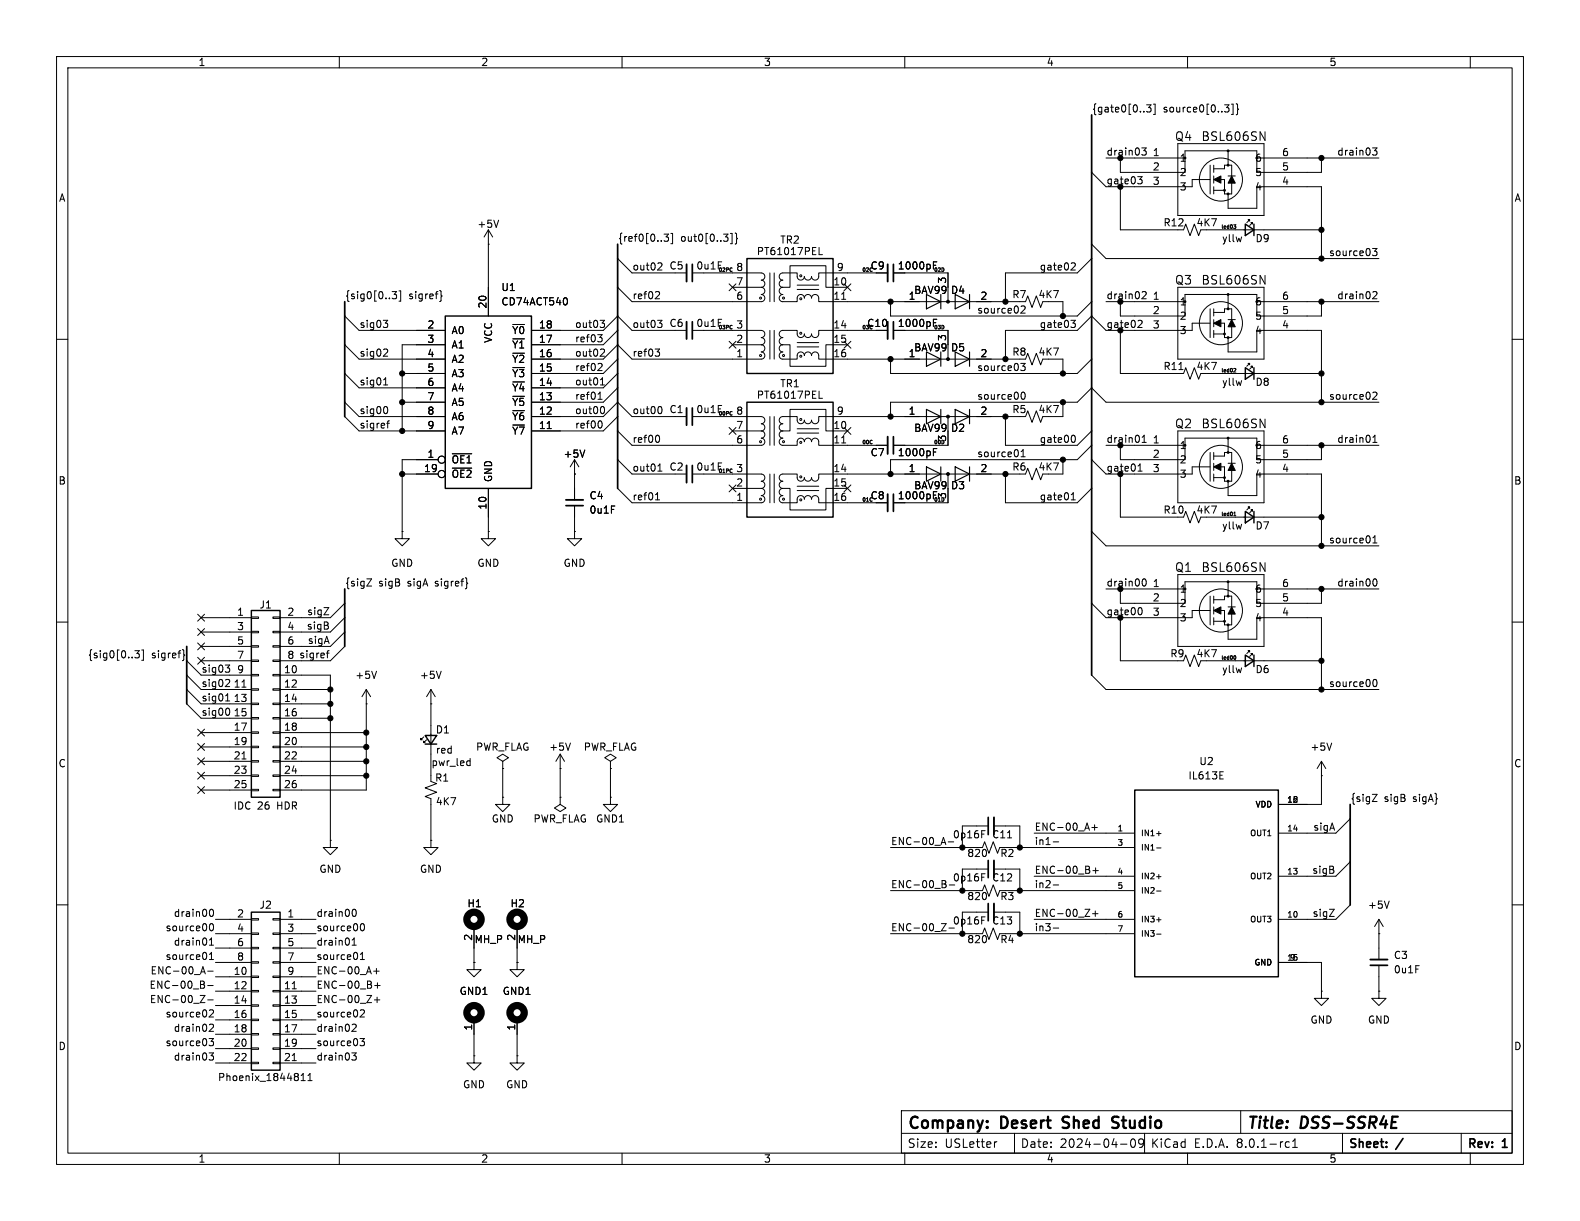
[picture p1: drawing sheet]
<svg xmlns="http://www.w3.org/2000/svg" width="279mm" height="216mm" viewBox="0 0 279 216" stroke-linecap="round" stroke-linejoin="round" font-family="sans-serif">
<g fill="none" stroke="#000" stroke-width=".18">
<path d="M10 10h259.4v195.9h-259.4zM12 12h255.4v191.9h-255.4zM60 10v2M110 10v2M160 10v2M202.8 18.5h.7l-.4 .5 .4 .1v.6l-.2 .1-.5-.1M204 18.4h.3v1.8h-.3M210 10v2M216.5 18.5h.8l-.4 .5 .4 .1v.5l-.2 .2h-.4M217.8 18.4h.3v1.8h-.3M218.6 18.4l.2 .1v.6l.2 .2-.2 .2v.6l-.2 .2M260 10v2"/>
<path d="M88.2 38.9l-.4 1.3M193 30.5l2.6 2.5M198.1 33v7.6h10.2M198.1 27.9v2.6h10.2M200.7 27.9h7.6M201.2 31.2h.8l-.5 .5 .4 .1 .1 .5-.3 .2h-.3M201.9 26.2h.8l-.4 .4 .3 .2v.5l-.1 .1h-.5M208.3 25.4h15.2v12.7h-15.2zM214 31.8h-3.2v1.2h-10.1M214 29.2v5.1M214.6 29.2v1.3M214.6 31.1v1.3"/>
<path d="M214.6 33v1.3M214.6 29.8h1.9v-.6h1.3v1.9M214.6 33.7h1.9M215.9 31.8h.6v2.5h1.3v-1.9M217.2 26.7v2.5M217.2 34.3v2.5h5v-3.8h11.5v12.7M217.2 31.1h1.2M218.1 39.7h.4l-.2 .3h.2v.3l-.3 .1M221 39.1v-.2h-.3h.3l-.5 .5M221.5 39.6v-.2h-.3h.3l-.5 .5M222.2 27.9h21.6M222.8 23.3l.9 1.5v-1.5"/>
<path d="M233.7 27.9v2.6h-11.5v-3.8h-12.7v3.8M242.7 26.2h.8l-.4 .4 .3 .2v.5l-.1 .1h-.5M10 60h2M61 55.9l2.5 2.5h15.2M67.8 56.6h.8l-.5 .5 .4 .1 .1 .5-.3 .2h-.3M69.3 51.6h.8l-.4 .4 .4 .2v.5l-.2 .1-.6-.1M70.6 51.4h.3v1.9h-.3M77.8 51.4l.2 .2v.6l.2 .1-.2 .2v.6l-.2 .2M86.4 43.2h.1M86.4 40.6v15.3M86.4 40.6l-.8 1.3M86.4 40.6l.7 1.3"/>
<path d="M90.7 57.4h2M94 58.4h12.7l2.5-2.5 2.6 2.5h9.6M100 52.6a.79 .79 0 0 1 0 1.3M105.7 59.2h.8l-.4 .5 .3 .1 .1 .4-.3 .2h-.3M106.1 56.6h.8l-.4 .5 .3 .1 .1 .5-.2 .2h-.4M109.2 50.8l2.6 2.5h22.8a.63 .63 0 0 0 .6-.6 .63 .63 0 0 0-.6-.6 .64 .64 0 0 0 .6-.7 .64 .64 0 0 0-.6-.6M109.2 45.7l2.6 2.6h9.6M109.2 58.4l-2.5 2.6h-12.7M116.1 51.6h.4l.1 .3-.7 .9h.7M116.3 56.6h.8l-.5 .5 .4 .1 .1 .5-.3 .2h-.3M116.5 46.5h.4l.2 .3-.8 .9h.8M117.4 41.4h.8l-.4 .5 .3 .1v.5l-.1 .2-.6-.2"/>
<path d="M118.6 41.3h.3v1.8h-.3M122.4 48.3h12.2a.63 .63 0 0 1 .6 .6 .63 .63 0 0 1-.6 .6M122.4 58.4h12.2M128.9 50.2l1.2 1.2M129.2 41.3h.3v1.8h-.3M129.5 50.8h5.1M130 41.2l.2 .2v.6l.2 .2-.2 .2v.6l-.2 .2M130.1 50.2l-1.2 1.2M134.6 58.4a.64 .64 0 0 1 .6 .7 .64 .64 0 0 1-.6 .6 .63 .63 0 0 1 .6 .6 .63 .63 0 0 1-.6 .7M134.6 49.5a.63 .63 0 0 1 .6 .7 .63 .63 0 0 1-.6 .6M136.1 48.3v5M136.1 58.4v5.1"/>
<path d="M136.9 48.3v5M136.9 58.4v5.1M138.4 50.8a.64 .64 0 0 0-.6 .6 .64 .64 0 0 0 .6 .7 .64 .64 0 0 0-.6 .6 .64 .64 0 0 0 .6 .6h2.6v-.6a.64 .64 0 0 1 .6-.6 .64 .64 0 0 1 .6 .6 .64 .64 0 0 1 .7-.6 .64 .64 0 0 1 .6 .6 .64 .64 0 0 1 .6-.6 .64 .64 0 0 1 .7 .6v.6h35.5M138.4 50.8h1.3v-3.8h6.3v3.8h3.9M138.4 49.5a.64 .64 0 0 0-.6 .7 .64 .64 0 0 0 .6 .6M141 51.2h3.8M141 50.4h3.8M144.8 43.8v1.2h.6M148.8 52.9h.8M149.3 50.2l1.2 1.2M150.5 50.2l-1.2 1.2M154.9 58.4h-10.1v.7a.64 .64 0 0 1-.7 .6 .64 .64 0 0 1-.6-.6 .64 .64 0 0 1-.6 .6 .64 .64 0 0 1-.7-.6 .64 .64 0 0 1-.6 .6 .64 .64 0 0 1-.6-.6v-.7h-2.6a.64 .64 0 0 0-.6 .7 .64 .64 0 0 0 .6 .6 .64 .64 0 0 0-.6 .6 .64 .64 0 0 0 .6 .7"/>
<path d="M157 48.3h-12.2v.6a.64 .64 0 0 1-.7 .6 .64 .64 0 0 1-.6-.6 .64 .64 0 0 1-.6 .6 .64 .64 0 0 1-.7-.6 .64 .64 0 0 1-.6 .6 .64 .64 0 0 1-.6-.6v-.6h-2.6a.64 .64 0 0 0-.6 .6 .64 .64 0 0 0 .6 .6M157.5 53.3v2.6h33l2.5-2.6M158 48.3h9.6v5M158 58.4h9.6v5.1M165.1 57.1h.4M165.1 56.5h.6M165.1 46.9h.4M165.1 46.3h.6M180.6 54.2l.4-.1 .3 .4-.8 .9h.8M181.4 53.3l.3-1 .8 2.1 .8-2.1 .7 2.1 .4-1.1M185.4 53.3h2.6v2.6M189.4 56.6h.8l-.5 .5 .4 .1 .1 .5-.3 .2h-.3"/>
<path d="M189.6 46.5h.4l.2 .3-.8 .9h.8M193 45.7l-2.5 2.6h-12.7v5M193 43.2l2.6 2.5h48.2M195.6 58.4l-2.6-2.5-2.5 2.5h-12.7v5.1M198.1 58.4v7.6h11.2l.4-1 .7 2.1 .8-2.1 .8 2.1 .3-1.1M198.1 53.3v2.6h10.2M200.7 53.3h7.6M201.4 56.6l.4 .1 .2 .3-.8 .9h.8M202 51.7l.5-.1 .2 .3-.8 .9h.8M208.3 50.8h15.2v12.7h-15.2zM209.3 40.6l.4-1 .7 2.1 .8-2.1 .8 2.1 .3-1.1M213.4 40.6h20.3"/>
<path d="M214 57.2h-3.2v1.2h-10.1M214 54.6v5.1M214.6 54.6v1.3M214.6 56.5v1.3M214.6 58.4v1.3M214.6 59.1h1.9M214.6 55.2h1.9v-.6h1.3v1.9M215.9 57.2h.6v2.5h1.3v-1.9M217.2 59.7v2.5h5v-3.8h11.5v12.7M217.2 52.1v2.5M217.2 56.5h1.2M219.6 41.9l-.3 .8"/>
<path d="M222.2 53.3h21.6M222.8 48.7l.9 1.5v-1.5M233.7 53.3v2.6h-11.5v-3.8h-12.7v3.8M242.7 43.9h.8l-.4 .5 .3 .1v.6l-.1 .1-.6-.1M242.8 51.7l.5-.1 .2 .3-.8 .9h.8M267.4 60h2M61 61l2.5 2.5h15.2M61 73.7l2.5 2.5h15.2M61 71.1l2.5 2.6h15.2M61 66l2.5 2.6h15.2M67.8 68.1h.8M68 67.1l.2-.3v1.3"/>
<path d="M68 61.7l.4 .1 .2 .3-.8 .9h.8M68.3 71.9a.79 .79 0 0 1 0 1.2M68.4 74.8h.5M68.9 74.4l-.3 .2v1.1M71.1 71.1h7.6M71.1 66h7.6M78.7 61h-7.6v15.2M94 73.7h12.7l2.5-2.6 2.6 2.6h9.6M96.8 75.8h.7M103.4 79.6l-.4 1.2M105.8 70.6h.7M105.9 69.6l.2-.3v1.3"/>
<path d="M105.9 64.3h.5l.1 .3-.8 .9h.8M106.2 68.1h.7M106.2 74.4a.79 .79 0 0 1 0 1.3M106.2 67.2l.3-.4v1.3M106.4 61.7l.4 .1 .1 .3-.8 .9h.8M106.5 71.9a.68 .68 0 0 1 .4 .6 .68 .68 0 0 1-.4 .6M109.2 76.2l2.6 2.5h22.8a.63 .63 0 0 0 .6-.6 .63 .63 0 0 0-.6-.6M109.2 73.7l-2.5 2.5h-12.7M109.2 68.6l-2.5 2.5h-12.7M109.2 66l-2.5 2.6h-12.7M109.2 63.5l-2.5 2.5h-12.7M115.9 61.7h.7l-.4 .5 .4 .1v.4l-.2 .3h-.4"/>
<path d="M116.3 77a.79 .79 0 0 1 0 1.2M116.6 71.9a.68 .68 0 0 1 .5 .6 .68 .68 0 0 1-.5 .6M122.4 73.7h12.2a.63 .63 0 0 1 .6 .6 .63 .63 0 0 1-.6 .6 .64 .64 0 0 1 .6 .7 .64 .64 0 0 1-.6 .6M128.9 75.6l1.2 1.2M128.9 60.4l1.2 1.2M129.5 61h5.1M129.5 76.2h5.1M130.1 60.4l-1.2 1.2M130.1 75.6l-1.2 1.2M134.6 61a.64 .64 0 0 1 .6 .6 .64 .64 0 0 1-.6 .6 .63 .63 0 0 1 .6 .7 .63 .63 0 0 1-.6 .6h-22.8l-2.6-2.5-2.5 2.5h-12.7M134.6 76.2a.63 .63 0 0 1 .6 .6 .63 .63 0 0 1-.6 .7M136.1 73.7v5"/>
<path d="M136.9 73.7v5M138.4 61a.64 .64 0 0 0-.6 .6 .64 .64 0 0 0 .6 .6 .64 .64 0 0 0-.6 .7 .64 .64 0 0 0 .6 .6M138.4 63.5h2.6v-.6a.64 .64 0 0 1 .6-.7 .64 .64 0 0 1 .6 .7 .64 .64 0 0 1 .7-.7 .64 .64 0 0 1 .6 .7 .64 .64 0 0 1 .6-.7 .64 .64 0 0 1 .7 .7v.6h35.5M138.4 61h1.3v3.8h6.3v-3.8h3.9M138.4 77.5a.64 .64 0 0 0-.6 .6 .64 .64 0 0 0 .6 .6h2.6v-.6a.64 .64 0 0 1 .6-.6 .64 .64 0 0 1 .6 .6 .64 .64 0 0 1 .7-.6 .64 .64 0 0 1 .6 .6 .64 .64 0 0 1 .6-.6 .64 .64 0 0 1 .7 .6v.6h12.2M138.4 76.2h1.3v-3.8h6.3v3.8h3.9M138.4 76.2a.64 .64 0 0 0-.6 .6 .64 .64 0 0 0 .6 .7M141 61.3h3.8M141 60.6h3.8M141 76.6h3.8M141 75.8h3.8M144.8 69.2v1.2h.6"/>
<path d="M148.8 78.3h.8M149.3 75.6l1.2 1.2M149.3 60.4l1.2 1.2M150.5 75.6l-1.2 1.2M150.5 60.4l-1.2 1.2M157.5 63.5v2.5h33l2.5-2.5M165.1 79.9h.4M165.1 79.3h.6M167.6 73.7v5h-9.6M177.8 73.7v5h12.7l2.5-2.5M180.3 73.7h-35.5v.6a.64 .64 0 0 1-.7 .6 .64 .64 0 0 1-.6-.6 .64 .64 0 0 1-.6 .6 .64 .64 0 0 1-.7-.6 .64 .64 0 0 1-.6 .6 .64 .64 0 0 1-.6-.6v-.6h-2.6a.64 .64 0 0 0-.6 .6 .64 .64 0 0 0 .6 .6 .64 .64 0 0 0-.6 .7 .64 .64 0 0 0 .6 .6M180.5 64.3h.8l-.4 .4 .3 .2v.5l-.2 .1-.5-.1"/>
<path d="M180.6 79.9l.3-.4v1.3M180.7 69.5l.2-.2a.68 .68 0 0 1 .4 .7 .68 .68 0 0 1-.4 .6l-.2-.1-.1-.4zM181.4 63.5l.3-1 .8 2 .8-2 .7 2 .4-1M181.4 73.7l.3-1.1 .8 2.1 .8-2.1 .7 2.1 .4-1M185.4 63.5h2.6v2.5M188 71.1v2.6h-2.6M189.6 77h.1a.68 .68 0 0 1 .5 .6 .68 .68 0 0 1-.5 .6h-.1M193 78.7l-2.5 2.6h-33v2.5M198.1 78.7v2.6h10.2M200.7 78.7h7.6M202 78.2h.7M202 77.3l.3-.3v1.2"/>
<path d="M208.3 76.2h15.2v12.7h-15.2zM208.5 65.3h.7M213.4 66h20.3M217.2 77.5v2.5M218.3 65.1l.2 .1v.1l-.4 .5h.4M219.6 67.3l-.3 .8M221 64.5v-.2h-.3h.3l-.5 .5M221.5 65v-.2h-.3h.3l-.5 .5M222.2 78.7h21.6M222.8 74.1l.9 1.5v-1.5M233.7 78.7v2.6h-11.5v-3.8h-12.7v3.8M242.8 69.5l.5-.2 .2 .4-.8 .9h.8"/>
<path d="M242.8 77.3l.3-.3v1.2M242.8 78.2h.7M243.8 71.1h-48.2l-2.6-2.5-2.5 2.5h-33v2.6M71.1 94v1.3h1.3l-1.3 1.2-1.3-1.2h1.3M71.1 94h.1M71.1 83.8h6.4M77.5 81.3h-6.4v12.7M80 80.2h3.4M80 82.8h3.4M86.4 94v1.3h1.2l-1.2 1.2-1.3-1.2h1.3M86.4 94h.1M86.4 86.4v7.6"/>
<path d="M101.6 83.8h.1M101.6 94v1.3h1.3l-1.3 1.2-1.3-1.2h1.3M101.6 94h.1M101.6 81.3l-.8 1.3M101.6 81.3v7.1M101.6 89.4v4.6M101.6 81.3l.8 1.3M109.2 86.4l2.6 2.5h22.8a.63 .63 0 0 0 .6-.6 .63 .63 0 0 0-.6-.7 .64 .64 0 0 0 .6-.6 .64 .64 0 0 0-.6-.6M109.2 81.3l2.6 2.5h9.6M115.9 88.4h.7M116 87.4l.3-.3v1.3M116.3 83.3h.8"/>
<path d="M116.3 82.4l.4-.4v1.3M122.4 83.8h12.2a.64 .64 0 0 1 .6 .7 .64 .64 0 0 1-.6 .6 .63 .63 0 0 1 .6 .6 .63 .63 0 0 1-.6 .7h-5.1M128.9 85.8l1.2 1.2M130.1 85.8l-1.2 1.2M136.1 83.8v5.1M136.9 83.8v5.1M141 86.7h3.8M141 86h3.8M149.3 85.8l1.2 1.2M149.9 86.4h-3.9v3.8h-6.3v-3.8h-1.3a.64 .64 0 0 0-.6 .6 .64 .64 0 0 0 .6 .6 .64 .64 0 0 0-.6 .7 .64 .64 0 0 0 .6 .6h2.6v-.6a.64 .64 0 0 1 .6-.7 .64 .64 0 0 1 .6 .7 .64 .64 0 0 1 .7-.7 .64 .64 0 0 1 .6 .7 .64 .64 0 0 1 .6-.7 .64 .64 0 0 1 .7 .7v.6h12.2M150.5 85.8l-1.2 1.2M165.1 87.5h.4"/>
<path d="M167.6 83.8v5.1h-9.6M177.8 83.8v5.1h12.7l2.5-2.5M180.3 83.8h-35.5v.7a.64 .64 0 0 1-.7 .6 .64 .64 0 0 1-.6-.6 .64 .64 0 0 1-.6 .6 .64 .64 0 0 1-.7-.6 .64 .64 0 0 1-.6 .6 .64 .64 0 0 1-.6-.6v-.7h-2.6a.64 .64 0 0 0-.6 .7 .64 .64 0 0 0 .6 .6 .64 .64 0 0 0-.6 .6 .64 .64 0 0 0 .6 .7M180.6 80.8h.7M181.4 83.8l.3-1 .8 2 .8-2 .7 2 .4-1M188 81.3v2.5h-2.6M189.4 88.4h.8M189.4 87.5l.4-.4v1.3M193 81.3l2.6 2.5M193 94l2.6 2.5h48.2M198.1 83.8v7.6h10.2M201.2 83.3h.8"/>
<path d="M201.2 82.4l.4-.4v1.3M209.3 91.4l.4-1 .7 2.1 .8-2.1 .8 2.1 .3-1.1M213.4 91.4h20.3M214 82.6h-3.2v1.2h-10.1M214 80v5.1M214.6 80v1.3M214.6 81.9v1.3M214.6 83.8v1.3M214.6 80.6h1.9v-.6h1.3v1.9M214.6 84.5h1.9M215.9 82.6h.6v2.5h1.3v-1.9M217.2 85.1v2.5h5v-3.8h11.5v12.7"/>
<path d="M217.2 81.9h1.2M218.2 91.2h.3M218.2 90.7l.2-.2v.7M219.6 92.7l-.3 .8M221 89.9v-.2h-.3h.3l-.5 .5M221.5 90.4v-.2h-.3h.3l-.5 .5M222.8 99.5l.9 1.5v-1.5M242.8 96h.7M242.8 95.1l.3-.4v1.3M10 110h2M23.8 115.1h.8l-.4 .4 .4 .2v.5l-.2 .1-.6-.1M25.1 114.9h.3v1.9h-.3"/>
<path d="M32.3 114.9l.2 .2v.6l.2 .1-.2 .2v.6l-.2 .2M33 116.8l2.6 2.6h8.8M33 119.4l2.6 2.5h8.8M35 113.7l1.2 1.2M35 116.2l1.2 1.2M35 108.6l1.2 1.2M35 111.2l1.2 1.2M35.6 116.8h8.8M35.6 114.3h8.8M35.6 109.2h8.8M35.6 111.8h8.8M36.2 113.7l-1.2 1.2"/>
<path d="M36.2 116.2l-1.2 1.2M36.2 108.6l-1.2 1.2M36.2 111.2l-1.2 1.2M39.8 117.6h.8l-.4 .5 .4 .1v.4l-.2 .3h-.4M44.4 119.3h1.3v.2h-1.3zM44.4 116.7h1.3v.3h-1.3zM44.4 114.2h1.3v.2h-1.3zM44.4 111.6h1.3v.3h-1.3zM44.4 109.1h1.3v.2h-1.3zM48.3 119.3h1.2v.2h-1.2zM48.3 116.7h1.2v.3h-1.2zM48.3 114.2h1.2v.2h-1.2z"/>
<path d="M48.3 111.6h1.2v.3h-1.2zM48.3 109.1h1.2v.2h-1.2zM49.5 119.4h8.9v29.2M57.7 115.5h.5M58.2 115.1l-.3 .1v1.1M61 114.3l-2.6 2.5h-8.9M61 111.8l-2.6 2.5h-8.9M61 106.7l-2.6 2.5h-8.9M61 109.2l-2.6 2.6h-8.9M64.9 102.4h.8l-.8 1.2h.8M66.6 118.7l-.4 1.3M78 118.7l-.4 1.3"/>
<path d="M82.6 103.1h.1l-.1 .1M193 119.4l2.6 2.5h48.2M193 106.7l2.6 2.5M198.1 109.2v7.6h10.2M198.1 104.1v2.6h10.2M200.7 104.1h7.6M201.4 107.5l.1-.1a.68 .68 0 0 1 .5 .7 .68 .68 0 0 1-.5 .6l-.1-.1M202 102.6l.3-.2a.68 .68 0 0 1 .4 .6 .68 .68 0 0 1-.4 .6l-.3-.2M208.3 101.6h15.2v12.7h-15.2zM209.3 116.8l.4-1 .7 2.1 .8-2.1 .8 2.1 .3-1.1M213.4 116.8h20.3M214 108h-3.2v1.2h-10.1"/>
<path d="M214 105.4v5.1M214.6 105.4v1.3M214.6 107.3v1.3M214.6 109.2v1.3M214.6 106h1.9v-.6h1.3v1.9M214.6 109.9h1.9M215.9 108h.6v2.5h1.3v-1.9M217.2 102.9v2.5M217.2 110.5v2.5h5v-3.8h11.5v12.7M217.2 107.3h1.2M218.3 115.9a.34 .34 0 0 1 .2 .4 .34 .34 0 0 1-.2 .3M219.6 118.1l-.3 .8"/>
<path d="M221 115.3v-.2h-.3h.3l-.5 .5M221.5 115.8v-.2h-.3h.3l-.5 .5M222.2 104.1h21.6M233.7 104.1v2.6h-11.5v-3.8h-12.7v3.8M242.8 102.8l.1-.3 .2-.1a.68 .68 0 0 1 .4 .6 .68 .68 0 0 1-.4 .6l-.2-.1-.1-.4M267.4 110h2M33 121.9l2.6 2.6h8.8M33 124.5l2.6 2.5h8.8M35 136.6l1.2 1.2M35 128.9l1.2 1.2M35 131.5l1.2 1.2M35 134l1.2 1.2"/>
<path d="M35 139.1l1.2 1.2M35.6 129.5h8.8M35.6 132.1h8.8M35.6 134.6h8.8M35.6 137.2h8.8M35.6 139.7h8.8M36.2 136.6l-1.2 1.2M36.2 134l-1.2 1.2M36.2 131.5l-1.2 1.2M36.2 139.1l-1.2 1.2M36.2 128.9l-1.2 1.2M39.9 123.9h.7"/>
<path d="M40 123l.3-.3v1.2M40.1 120.1l.4 .1 .1 .3-.8 .9h.8M40.3 125.2a.79 .79 0 0 1 0 1.3M42.8 121.5h.7M42.8 134.2h.7M44.4 139.6h1.3v.2h-1.3zM44.4 137h1.3v.3h-1.3zM44.4 134.5h1.3v.2h-1.3zM44.4 132h1.3v.2h-1.3zM44.4 129.4h1.3v.3h-1.3zM44.4 126.9h1.3v.2h-1.3zM44.4 124.3h1.3v.3h-1.3z"/>
<path d="M44.4 121.8h1.3v.2h-1.3zM48.3 139.6h1.2v.2h-1.2zM48.3 137h1.2v.3h-1.2zM48.3 134.5h1.2v.2h-1.2zM48.3 132h1.2v.2h-1.2zM48.3 129.4h1.2v.3h-1.2zM48.3 126.9h1.2v.2h-1.2zM48.3 124.3h1.2v.3h-1.2zM48.3 121.8h1.2v.2h-1.2zM49.5 121.9h8.9M49.5 124.5h8.9M49.5 127h8.9"/>
<path d="M49.5 129.5h15.3M49.5 132.1h15.3M49.5 134.6h15.3M49.5 137.2h15.3M64.8 124.5h.1M64.8 121.9v17.8h-15.3M64.8 121.9l-.8 1.3M64.8 121.9l.7 1.3M74.9 130.3l-.5 .5v-.2v.2h.3M75.4 130.8l-.5 .5v-.2v.2h.3M76.2 124.5h.1M76.2 121.9v16.3l1 .4-2 .7 2 .8-2 .7 1 .4v7.4"/>
<path d="M76.2 121.9l-.8 1.3M76.2 121.9l.8 1.3M82.8 134.5l.3 .1M83.1 134.1v1.3M83.1 135.3l-.3 .1M88.9 134.6l1-.6-1-.6-1 .6 1 .6v1.3M88.9 135.9h.1M88.9 135.9v5.1M99.1 135.9h.1M99.1 133.4l-.8 1.2M99.1 133.4v7.6M99.1 133.4l.7 1.2"/>
<path d="M100.9 131.4l-.4 1.3M107.9 134.6l1.1-.6-1.1-.6-1 .6 1 .6v1.3M107.9 135.9h.1M107.9 135.9v5.1M215.7 137.1h.4M215.7 137.7h.6M215.7 136.5h.6M233.7 137.2h.1M233.7 134.6l-.8 1.3M233.7 134.6v7.6h-7.6M233.7 134.6l.7 1.3M235.5 131.4l-.4 1.3"/>
<path d="M243 120.2l.1-.1a.68 .68 0 0 1 .4 .7 .68 .68 0 0 1-.4 .6 .84 .84 0 0 1-.1-1.2zM10 160h2M58.4 148.6v1.3h1.3l-1.3 1.2-1.3-1.2h1.3M58.4 148.6h.1M76.2 148.6v1.3h1.3l-1.3 1.2-1.3-1.2h1.3M76.2 148.6h.1M88.9 141v1.2h1.3l-1.3 1.3-1.3-1.3h1.3M88.9 141h.1M99.1 141v1.2l1 .7-1 .6-1.1-.6 1.1-.7M99.1 141h.1M107.9 141v1.2h1.3l-1.3 1.3-1.2-1.3h1.2M107.9 141h.1"/>
<path d="M157.5 157.5h16.2l.4-1 .8 2 .7-2 .8 2 .4-1M157.5 149.9h16.2l.4-1.1 .8 2.1 .7-2.1 .8 2.1 .4-1M166.5 149h.6M166.8 148.1l.5 1.2M167 155.7l.3 .2-.3 .4 .3 .1v.3l-.2 .3h-.5M167.7 148.9h.9M167.9 156.5h.9M173.6 155.1h.4M173.6 154.5h.6M173.6 147.5h.4M173.6 146.9h.6M174.8 153.7h-4.6v3.8"/>
<path d="M174.8 146.1h-4.6v3.8M175.8 153.7h4.5v3.8M175.8 146.1h4.5v3.8M177.8 149.9h22.9M177.8 157.5h22.9M178.2 148.2h.7M182.9 147.3h17.8M182.9 154.9h17.8M186.2 148.9h1M186.2 156.5h1M193.1 146.3h.9M193.3 153.9h.9"/>
<path d="M193.6 145.8v1M193.7 153.5v.9M204.5 147.4h.8M204.5 149.9h.8M204.5 155h.8M204.5 157.6h.8M238.8 144.8l-2.6 2.5h-10.1M238.8 152.4l-2.6 2.5h-10.1M242.7 140.5h.8l-.8 1.2h.8M245.7 159.3l-.5 1.3M267.4 160h2M35.4 176h.8l-.8 1.3h.8"/>
<path d="M35.6 171.8h.6M35.9 170.9l.4 1.3M35.9 173.5l.2 .2-.2 .4 .2 .1 .1 .3-.3 .2h-.4M36.7 176.8h1M36.7 174.3h1M36.7 171.7h1M37 167.1h.8M37 161.3l.2-.4 .1-.1a.68 .68 0 0 1 .5 .6 .68 .68 0 0 1-.5 .6l-.1-.1-.2-.3M37 169.7h.8M37 178.7l.5-.1 .3 .3-.8 .9h.8M37 166.2l.4-.3v1.2M37 168.8l.4-.4v1.3"/>
<path d="M37.2 163.4l.1-.1a.68 .68 0 0 1 .5 .7 .68 .68 0 0 1-.5 .6l-.1-.1-.2-.4zM38.1 162.6h6.3M38.1 170.2h6.3M38.1 165.1h6.3M38.1 172.7h6.3M38.1 175.3h6.3M38.1 177.8h6.3M38.1 167.6h6.3M44.4 177.7h1.3v.2h-1.3zM44.4 175.1h1.3v.3h-1.3zM44.4 172.6h1.3v.2h-1.3zM44.4 170.1h1.3v.2h-1.3z"/>
<path d="M44.4 167.5h1.3v.3h-1.3zM44.4 165h1.3v.2h-1.3zM44.4 162.4h1.3v.3h-1.3zM48.3 177.7h1.2v.2h-1.2zM48.3 175.1h1.2v.3h-1.2zM48.3 172.6h1.2v.2h-1.2zM48.3 170.1h1.2v.2h-1.2zM48.3 167.5h1.2v.3h-1.2zM48.3 165h1.2v.2h-1.2zM48.3 162.4h1.2v.3h-1.2zM49.5 162.6h6.4M49.5 170.2h6.4"/>
<path d="M49.5 165.1h6.4M49.5 172.7h6.4M49.5 175.3h6.4M49.5 177.8h6.4M49.5 167.6h6.4M51.7 174.8h.7M62.3 167.1h.7M62.3 166.2l.3-.3v1.2M62.3 161l.3-.2a.68 .68 0 0 1 .4 .6 .68 .68 0 0 1-.4 .6l-.3-.2M63.7 178.7l.5-.1 .2 .3-.7 .9h.7M63.7 169.7h.7M63.7 168.8l.4-.4v1.3"/>
<path d="M63.8 163.4l.2-.1a.68 .68 0 0 1 .5 .7 .68 .68 0 0 1-.5 .6l-.2-.1-.1-.4zM66.1 171.7h.9M66.2 176.8h1M66.3 174.3h.9M66.6 171.2v1M66.7 176.3v1M66.7 173.8v.9M83.8 170.2v1.3h1.3l-1.3 1.2-1.3-1.2h1.3M83.8 170.2h.1M83.8 163.8v6.4M91.4 170.2v1.3h1.3l-1.3 1.2-1.2-1.2h1.2M91.4 170.2h.1"/>
<path d="M91.4 163.8v6.4M157.5 165.1h16.2l.4-1 .8 2 .7-2 .8 2 .4-1M166.5 163.3h.8l-.8 1.3h.8M167.8 164.1h1M173.6 162.7h.4M173.6 162.1h.6M174.8 161.3h-4.6v3.8M175.8 161.3h4.5v3.8M177.8 165.1h22.9M182.9 162.6h17.8M186.2 164.1h1M193.2 161.6h1"/>
<path d="M193.7 161.1v.9M204.5 162.6h.8M204.5 165.2h.8M226.1 170.2h7.6v5.1M233.7 175.3v1.2h1.2l-1.2 1.3-1.3-1.3h1.3M233.7 175.3h.1M238.8 160l-2.6 2.6h-10.1M243.8 165.1h.1M243.8 175.3v1.2h1.3l-1.3 1.3-1.2-1.3h1.2M243.8 175.3h.1M243.8 162.6l-.7 1.2M243.8 162.6v7.1"/>
<path d="M243.8 170.7v4.6M243.8 162.6l.8 1.2M37 186.2h.8l-.5 .5 .4 .1v.5l-.2 .1h-.5M37 183.6h.8l-.5 .5 .4 .1v.6l-.2 .1-.5-.1M37 181.2l.5-.1 .3 .4-.8 .9h.8M38.1 180.3h6.3M38.1 182.9h6.3M38.1 185.4h6.3M38.1 188h6.3M44.4 187.8h1.3v.3h-1.3zM44.4 185.3h1.3v.2h-1.3zM44.4 182.8h1.3v.2h-1.3z"/>
<path d="M44.4 180.2h1.3v.3h-1.3zM48.3 187.8h1.2v.3h-1.2zM48.3 185.3h1.2v.2h-1.2zM48.3 182.8h1.2v.2h-1.2zM48.3 180.2h1.2v.3h-1.2zM49.5 180.3h6.4M49.5 182.9h6.4M49.5 185.4h6.4M49.5 188h6.4M51.7 187.5h.7M53.2 191.1h.8M53.2 190.2l.4-.4v1.3"/>
<path d="M54.5 191.1h.7M54.5 190.2l.3-.4v1.3M62.2 186.2h.8l-.4 .5 .3 .1v.5l-.1 .1h-.5M62.3 181.2l.5-.1 .2 .4-.8 .9h.8M63.7 183.6h.7l-.4 .5 .4 .1v.6l-.2 .1-.5-.1M83.8 186.7v1.3h1.3l-1.3 1.2-1.3-1.2h1.3M83.8 186.7h.1M83.8 180.3v6.4M91.4 186.7v1.3h1.3l-1.3 1.2-1.2-1.2h1.2M91.4 186.7h.1M91.4 180.3v6.4M159.4 196.4h108v7.5h-108z"/>
<path d="M219.4 196.4v4M60 203.9v2M110 203.9v2M159.4 200.4h108M160 203.9v2M176.3 201.9l-.3 .1M179.4 200.4v3.5M198.1 202.3h1.2M200.1 201.5l.2-.1a.81 .81 0 0 1 .6 .6 .81 .81 0 0 1-.3 .8l-.2 .1a.81 .81 0 0 1-.3-1.4zM202.2 202l-.3 .3h-.3l-.2-.3 .1-.5 .4-.1 .2 .1a.99 .99 0 0 1-.3 1.4h-.3M202.4 200.4v3.5M210 203.9v2"/>
<path d="M228 202l-.4-.1-.3 .3v.4l.1 .2h.6M228.6 202.9h.8M228.6 201.8l.4-.4v1.5M237.4 200.4v3.5M258.4 200.4v3.5M260 203.9v2"/>
<circle cx="215.9" cy="31.7" r="3.8"/>
<circle cx="134.5" cy="52.7" r=".18"/>
<circle cx="138.6" cy="52.7" r=".18"/>
<circle cx="141.6" cy="52.8" r=".18"/>
<circle cx="141.6" cy="48.8" r=".18"/>
<circle cx="141.6" cy="58.9" r=".18"/>
<circle cx="215.9" cy="57.1" r="3.8"/>
<circle cx="134.5" cy="78.1" r=".18"/>
<circle cx="134.5" cy="62.9" r=".18"/>
<circle cx="138.6" cy="78.1" r=".18"/>
<circle cx="138.6" cy="62.9" r=".18"/>
<circle cx="141.6" cy="63" r=".18"/>
<circle cx="141.6" cy="78.2" r=".18"/>
<circle cx="141.6" cy="74.2" r=".18"/>
<circle cx="78.1" cy="83.8" r=".63"/>
<circle cx="78.1" cy="81.3" r=".63"/>
<circle cx="134.5" cy="88.3" r=".18"/>
<circle cx="138.6" cy="88.3" r=".18"/>
<circle cx="141.6" cy="84.3" r=".18"/>
<circle cx="141.6" cy="88.4" r=".18"/>
<circle cx="215.9" cy="82.5" r="3.8"/>
<circle cx="215.9" cy="107.9" r="3.8"/>
</g>
<path d="M187.9 199.4l.3 .1M188 197.6l-.1 .2 .1 .4M196.7 199.4l.2 .1 .7-.1M197.8 197.5h-.8a.49 .49 0 0 0-.3 .4 .49 .49 0 0 0 .3 .5l.6 .2M246.2 197.5h1" fill="none" stroke="#000" stroke-width=".4"/>
<g fill="none" stroke="#000" stroke-width=".25">
<path d="M220.2 39.6l1.5 1-1.5 1.1zM221.7 39.6v2.1M78.7 55.9h15.3v30.5h-15.3zM132.1 45.7h15.2v20.3h-15.2zM132.1 71.1h15.2v20.3h-15.2zM220.2 65l1.5 1-1.5 1.1zM221.7 65v2.1M220.2 90.4l1.5 1-1.5 1.1zM221.7 90.4v2.1M44.4 108h5.1v33h-5.1zM220.2 115.8l1.5 1-1.5 1.1zM221.7 115.8v2.1"/>
<path d="M75.2 130h2l-1 1.6zM75.2 131.6h2M200.7 139.7h25.4v33h-25.4zM44.4 161.3h5.1v27.9h-5.1z"/>
<circle cx="216.5" cy="33.7" r=".13"/>
<circle cx="217.2" cy="34.3" r=".13"/>
<circle cx="217.2" cy="26.7" r=".13"/>
<circle cx="217.2" cy="29.2" r=".13"/>
<circle cx="216.5" cy="59.1" r=".13"/>
<circle cx="217.2" cy="59.7" r=".13"/>
<circle cx="217.2" cy="54.6" r=".13"/>
<circle cx="217.2" cy="52.1" r=".13"/>
<circle cx="217.2" cy="77.5" r=".13"/>
<circle cx="216.5" cy="84.5" r=".13"/>
<circle cx="217.2" cy="85.1" r=".13"/>
<circle cx="217.2" cy="80" r=".13"/>
<circle cx="216.5" cy="109.9" r=".13"/>
<circle cx="217.2" cy="110.5" r=".13"/>
<circle cx="217.2" cy="105.4" r=".13"/>
<circle cx="217.2" cy="102.9" r=".13"/>
</g>
<g fill="#000" stroke="#000" stroke-width=".18">
<path d="M214.6 31.8l1.3-.7v1.3zM217.8 31.1l.6 1.3h-1.2zM214.6 57.2l1.3-.7v1.3zM217.8 56.5l.6 1.3h-1.2zM214.6 82.6l1.3-.7v1.3zM217.8 81.9l.6 1.3h-1.2zM214.6 108l1.3-.7v1.3zM217.8 107.3l.6 1.3h-1.2z"/>
<circle cx="198.1" cy="27.9" r=".46"/>
<circle cx="233.7" cy="27.9" r=".46"/>
<circle cx="157.5" cy="53.3" r=".46"/>
<circle cx="167.6" cy="53.3" r=".25"/>
<circle cx="177.8" cy="53.3" r=".46"/>
<circle cx="188" cy="55.9" r=".46"/>
<circle cx="198.1" cy="53.3" r=".46"/>
<circle cx="233.7" cy="40.6" r=".46"/>
<circle cx="233.7" cy="45.7" r=".46"/>
<circle cx="233.7" cy="53.3" r=".46"/>
<circle cx="71.1" cy="76.2" r=".46"/>
<circle cx="71.1" cy="66" r=".46"/>
<circle cx="71.1" cy="71.1" r=".46"/>
<circle cx="157.5" cy="73.7" r=".46"/>
<circle cx="157.5" cy="63.5" r=".46"/>
<circle cx="167.6" cy="63.5" r=".25"/>
<circle cx="167.6" cy="73.7" r=".25"/>
<circle cx="177.8" cy="63.5" r=".46"/>
<circle cx="177.8" cy="73.7" r=".46"/>
<circle cx="188" cy="71.1" r=".46"/>
<circle cx="188" cy="66" r=".46"/>
<circle cx="198.1" cy="78.7" r=".46"/>
<circle cx="233.7" cy="66" r=".46"/>
<circle cx="233.7" cy="71.1" r=".46"/>
<circle cx="233.7" cy="78.7" r=".46"/>
<circle cx="71.1" cy="83.8" r=".46"/>
<circle cx="157.5" cy="83.8" r=".46"/>
<circle cx="167.6" cy="83.8" r=".25"/>
<circle cx="177.8" cy="83.8" r=".46"/>
<circle cx="188" cy="81.3" r=".46"/>
<circle cx="233.7" cy="91.4" r=".46"/>
<circle cx="233.7" cy="96.5" r=".46"/>
<circle cx="198.1" cy="104.1" r=".46"/>
<circle cx="233.7" cy="104.1" r=".46"/>
<circle cx="233.7" cy="116.8" r=".46"/>
<circle cx="58.4" cy="121.9" r=".46"/>
<circle cx="58.4" cy="124.5" r=".46"/>
<circle cx="58.4" cy="127" r=".46"/>
<circle cx="64.8" cy="137.2" r=".46"/>
<circle cx="64.8" cy="129.5" r=".46"/>
<circle cx="64.8" cy="134.6" r=".46"/>
<circle cx="64.8" cy="132.1" r=".46"/>
<circle cx="233.7" cy="121.9" r=".46"/>
<circle cx="170.2" cy="157.5" r=".46"/>
<circle cx="170.2" cy="149.9" r=".46"/>
<circle cx="180.3" cy="157.5" r=".46"/>
<circle cx="180.3" cy="149.9" r=".46"/>
<circle cx="170.2" cy="165.1" r=".46"/>
<circle cx="180.3" cy="165.1" r=".46"/>
</g>
<g fill="none" stroke="#000" stroke-width=".33">
<path d="M121.4 46.7v3.1M121.4 56.9v3M157 46.7v3.1M157 56.9v3M121.4 72.1v3.1M157 77.2v3.1M100.1 88.4h3M121.4 82.3v3M157 87.4v3M175.8 144.5v3.1M175.8 152.1v3.1M175.8 159.8v3"/>
<path d="M242.3 169.7h3.1"/>
</g>
<g fill="none" stroke="#000" stroke-width=".3">
<path d="M193 20.3v99.1M61 53.3v20.4M109.2 43.2v43.2M122.4 46.7v3.1M122.4 56.9v3M158 46.7v3.1M158 56.9v3M122.4 72.1v3.1M158 77.2v3.1M100.1 89.4h3M122.4 82.3v3M158 87.4v3"/>
<path d="M33 114.3v10.2M61 104.1v10.2M174.8 144.5v3.1M174.8 152.1v3.1M174.8 159.8v3M238.8 142.2v17.8M242.3 170.7h3.1"/>
</g>
<g fill="none" stroke="#000" stroke-width=".2">
<path d="M163.8 52.1l2.6 1.2-2.6 1.3zM166.4 52.1v2.5M168.9 52.1l2.5 1.2-2.5 1.3zM171.4 52.1v2.5M163.8 62.2l2.6 1.3-2.6 1.3zM163.8 72.4l2.6 1.3-2.6 1.2zM166.4 62.2v2.6M166.4 72.4v2.5M168.9 62.2l2.5 1.3-2.5 1.3zM168.9 72.4l2.5 1.3-2.5 1.2zM171.4 62.2v2.6M171.4 72.4v2.5"/>
<path d="M163.8 82.6l2.6 1.2-2.6 1.3zM166.4 82.6v2.5M168.9 82.6l2.5 1.2-2.5 1.3zM171.4 82.6v2.5"/>
</g>
<g fill="none" stroke="#000" stroke-width="1.3">
<circle cx="83.8" cy="162.6" r="1.27"/>
<circle cx="83.8" cy="179.1" r="1.27"/>
<circle cx="91.4" cy="179.1" r="1.27"/>
<circle cx="91.4" cy="162.6" r="1.27"/>
</g>
<g font-size="2.8">
<text x="160.4" y="200.1">Company:</text>
<text x="177.1" y="200.1">Desert</text>
<text x="188.9" y="200.1">Shed</text>
<text x="198.4" y="200.1">Studio</text>
<text x="220.4" y="200.1">Title:</text>
<text x="230.1" y="200.1">DSS-SSR4E</text>
</g>
<g font-size="2.1">
<text x="207.7" y="25.1">Q4</text>
<text x="212.5" y="25.1">BSL606SN</text>
<text x="207.7" y="50.5">Q3</text>
<text x="212.5" y="50.5">BSL606SN</text>
<text x="207.7" y="75.9">Q2</text>
<text x="212.5" y="75.9">BSL606SN</text>
<text x="207.7" y="101.3">Q1</text>
<text x="212.5" y="101.3">BSL606SN</text>
<text x="160.4" y="203.2">Size:</text>
<text x="167.1" y="203.2">USLetter</text>
<text x="180.4" y="203.2">Date:</text>
<text x="187.4" y="203.2">2024-04-09</text>
<text x="203.4" y="203.2">KiCad</text>
<text x="211.1" y="203.2">E.D.A.</text>
<text x="218.7" y="203.2">8.0.1-rc1</text>
<text x="238.4" y="203.4">Sheet:</text>
<text x="247.1" y="203.4">/</text>
<text x="259.4" y="203.4">Rev:</text>
<text x="265.8" y="203.4">1</text>
</g>
<g font-size="1.8">
<text x="35" y="11.9">1</text>
<text x="85" y="11.9">2</text>
<text x="135" y="11.9">3</text>
<text x="185" y="11.9">4</text>
<text x="235" y="11.9">5</text>
<text x="193" y="20">{gate0[0..3]</text>
<text x="205.7" y="20">source0[0..3]}</text>
<text x="195.6" y="27.6">drain03</text>
<text x="203.8" y="27.7">1</text>
<text x="208.5" y="28.8">1</text>
<text x="221.9" y="28.8">6</text>
<text x="226.6" y="27.7">6</text>
<text x="236.4" y="27.6">drain03</text>
<text x="10.3" y="35.9">A</text>
<text x="195.6" y="32.7">gate03</text>
<text x="203.8" y="30.2">2</text>
<text x="203.8" y="32.8">3</text>
<text x="208.5" y="31.3">2</text>
<text x="208.5" y="33.9">3</text>
<text x="221.9" y="33.9">4</text>
<text x="221.9" y="31.3">5</text>
<text x="226.6" y="32.8">4</text>
<text x="226.6" y="30.2">5</text>
<text x="267.7" y="35.9">A</text>
<text x="84.3" y="40.5">+5V</text>
<text x="205.6" y="40.2">R12</text>
<text x="211.5" y="40.2">4K7</text>
<text x="109.2" y="42.8">{ref0[0..3]</text>
<text x="111.8" y="47.9">out02</text>
<text x="118.3" y="47.9">C5</text>
<text x="120.4" y="42.8">out0[0..3]}</text>
<text x="123" y="47.9">0u1F</text>
<text x="133.7" y="45.3">PT61017PEL</text>
<text x="137.9" y="43.3">TR2</text>
<text x="153.9" y="47.9">C9</text>
<text x="158.7" y="47.9">1000pF</text>
<text x="183.8" y="47.9">gate02</text>
<text x="216" y="43">yllw</text>
<text x="221.9" y="43">D9</text>
<text x="234.9" y="45.4">source03</text>
<text x="61" y="53">{sig0[0..3]</text>
<text x="72.3" y="53">sigref}</text>
<text x="88.6" y="51.7">U1</text>
<text x="111.8" y="53">ref02</text>
<text x="130.1" y="53.1">6</text>
<text x="130.1" y="50.5">7</text>
<text x="130.1" y="48">8</text>
<text x="147.3" y="50.5">10</text>
<text x="147.3" y="53.1">11</text>
<text x="147.9" y="48">9</text>
<text x="160.6" y="53.1">1</text>
<text x="161.6" y="52.2">BAV99</text>
<text x="167.4" y="50.2" transform="rotate(-90 167.4 50.2)">3</text>
<text x="168.1" y="52.2">D4</text>
<text x="173.3" y="53.1">2</text>
<text x="178.9" y="52.9">R7</text>
<text x="183.6" y="52.9">4K7</text>
<text x="195.6" y="53">drain02</text>
<text x="203.8" y="53.1">1</text>
<text x="226.6" y="53.1">6</text>
<text x="236.4" y="53">drain02</text>
<text x="63.5" y="58.1">sig03</text>
<text x="75.5" y="58.2">2</text>
<text x="79.8" y="59.3">A0</text>
<text x="86.1" y="54.7" transform="rotate(-90 86.1 54.7)">20</text>
<text x="88.6" y="54.2">CD74ACT540</text>
<text x="90.5" y="59.3">~{Y0}</text>
<text x="95.2" y="58.2">18</text>
<text x="101.6" y="58.1">out03</text>
<text x="111.8" y="58.1">out03</text>
<text x="118.3" y="58">C6</text>
<text x="123" y="58">0u1F</text>
<text x="130.1" y="58.2">3</text>
<text x="147.3" y="58.2">14</text>
<text x="153.2" y="58">C10</text>
<text x="158.7" y="58">1000pF</text>
<text x="172.7" y="55.5">source02</text>
<text x="183.8" y="58.1">gate03</text>
<text x="195.6" y="58.1">gate02</text>
<text x="203.8" y="55.6">2</text>
<text x="203.8" y="58.2">3</text>
<text x="208.5" y="54.2">1</text>
<text x="208.5" y="56.7">2</text>
<text x="208.5" y="59.3">3</text>
<text x="221.9" y="59.3">4</text>
<text x="221.9" y="56.7">5</text>
<text x="221.9" y="54.2">6</text>
<text x="226.6" y="58.2">4</text>
<text x="226.6" y="55.6">5</text>
<text x="63.5" y="63.2">sig02</text>
<text x="75.5" y="60.7">3</text>
<text x="75.5" y="63.2">4</text>
<text x="75.5" y="65.8">5</text>
<text x="79.8" y="61.8">A1</text>
<text x="79.8" y="64.4">A2</text>
<text x="87.2" y="60.7" transform="rotate(-90 87.2 60.7)">VCC</text>
<text x="90.5" y="64.4">~{Y2}</text>
<text x="90.5" y="61.8">~{Y1}</text>
<text x="95.2" y="65.8">15</text>
<text x="95.2" y="63.2">16</text>
<text x="95.2" y="60.7">17</text>
<text x="101.6" y="60.6">ref03</text>
<text x="101.6" y="63.2">out02</text>
<text x="101.6" y="65.7">ref02</text>
<text x="111.8" y="63.2">ref03</text>
<text x="130.1" y="63.2">1</text>
<text x="130.1" y="60.7">2</text>
<text x="147.3" y="60.7">15</text>
<text x="147.3" y="63.2">16</text>
<text x="160.6" y="63.2">1</text>
<text x="161.6" y="62.3">BAV99</text>
<text x="167.4" y="60.4" transform="rotate(-90 167.4 60.4)">3</text>
<text x="168.1" y="62.3">D5</text>
<text x="172.7" y="65.7">source03</text>
<text x="173.3" y="63.2">2</text>
<text x="178.9" y="63.1">R8</text>
<text x="183.6" y="63.1">4K7</text>
<text x="205.6" y="65.6">R11</text>
<text x="211.5" y="65.6">4K7</text>
<text x="63.5" y="68.2">sig01</text>
<text x="75.5" y="68.3">6</text>
<text x="75.5" y="70.9">7</text>
<text x="79.8" y="66.9">A3</text>
<text x="79.8" y="69.4">A4</text>
<text x="79.8" y="72">A5</text>
<text x="90.5" y="72">~{Y5}</text>
<text x="90.5" y="69.4">~{Y4}</text>
<text x="90.5" y="66.9">~{Y3}</text>
<text x="95.2" y="70.9">13</text>
<text x="95.2" y="68.3">14</text>
<text x="101.6" y="70.8">ref01</text>
<text x="101.6" y="68.2">out01</text>
<text x="133.7" y="70.7">PT61017PEL</text>
<text x="137.9" y="68.7">TR1</text>
<text x="172.7" y="70.8">source00</text>
<text x="216" y="68.4">yllw</text>
<text x="221.9" y="68.4">D8</text>
<text x="234.9" y="70.8">source02</text>
<text x="63.5" y="73.3">sig00</text>
<text x="63.5" y="75.9">sigref</text>
<text x="75.5" y="73.4">8</text>
<text x="75.5" y="75.9">9</text>
<text x="79.8" y="74.5">A6</text>
<text x="79.8" y="77.1">A7</text>
<text x="90.5" y="77.1">~{Y7}</text>
<text x="90.5" y="74.5">~{Y6}</text>
<text x="95.2" y="75.9">11</text>
<text x="95.2" y="73.4">12</text>
<text x="101.6" y="73.3">out00</text>
<text x="101.6" y="75.9">ref00</text>
<text x="111.8" y="73.3">out00</text>
<text x="118.3" y="73.3">C1</text>
<text x="123" y="73.3">0u1F</text>
<text x="130.1" y="75.9">7</text>
<text x="130.1" y="73.4">8</text>
<text x="147.3" y="75.9">10</text>
<text x="147.9" y="73.4">9</text>
<text x="160.6" y="73.4">1</text>
<text x="161.6" y="76.6">BAV99</text>
<text x="168.1" y="76.6">D2</text>
<text x="173.3" y="73.4">2</text>
<text x="178.9" y="73.3">R5</text>
<text x="183.6" y="73.3">4K7</text>
<text x="74.9" y="83.6">19</text>
<text x="75.5" y="81">1</text>
<text x="79.8" y="82.1">~{OE1}</text>
<text x="99.6" y="81.1">+5V</text>
<text x="111.8" y="83.5">out01</text>
<text x="111.8" y="78.4">ref00</text>
<text x="118.3" y="83.4">C2</text>
<text x="123" y="83.4">0u1F</text>
<text x="130.1" y="83.6">3</text>
<text x="130.1" y="78.5">6</text>
<text x="147.3" y="78.5">11</text>
<text x="147.3" y="83.6">14</text>
<text x="153.9" y="80.9">C7</text>
<text x="158.7" y="80.9">1000pF</text>
<text x="160.6" y="83.6">1</text>
<text x="167.4" y="78.2" transform="rotate(-90 167.4 78.2)">3</text>
<text x="172.7" y="80.9">source01</text>
<text x="173.3" y="83.6">2</text>
<text x="178.9" y="83.4">R6</text>
<text x="183.6" y="83.4">4K7</text>
<text x="183.8" y="78.4">gate00</text>
<text x="195.6" y="83.5">gate01</text>
<text x="195.6" y="78.4">drain01</text>
<text x="203.8" y="78.5">1</text>
<text x="203.8" y="81">2</text>
<text x="203.8" y="83.6">3</text>
<text x="208.5" y="79.6">1</text>
<text x="208.5" y="82.1">2</text>
<text x="221.9" y="82.1">5</text>
<text x="221.9" y="79.6">6</text>
<text x="226.6" y="83.6">4</text>
<text x="226.6" y="81">5</text>
<text x="226.6" y="78.5">6</text>
<text x="236.4" y="78.4">drain01</text>
<text x="10.3" y="85.9">B</text>
<text x="79.8" y="84.7">~{OE2}</text>
<text x="87.2" y="85.3" transform="rotate(-90 87.2 85.3)">GND</text>
<text x="104.1" y="88.5">C4</text>
<text x="111.8" y="88.6">ref01</text>
<text x="130.1" y="88.6">1</text>
<text x="130.1" y="86.1">2</text>
<text x="147.3" y="86.1">15</text>
<text x="147.3" y="88.6">16</text>
<text x="153.9" y="88.5">C8</text>
<text x="158.7" y="88.5">1000pF</text>
<text x="161.6" y="86.7">BAV99</text>
<text x="167.4" y="88.3" transform="rotate(-90 167.4 88.3)">3</text>
<text x="168.1" y="86.7">D3</text>
<text x="183.8" y="88.6">gate01</text>
<text x="208.5" y="84.7">3</text>
<text x="221.9" y="84.7">4</text>
<text x="267.7" y="85.9">B</text>
<text x="86.1" y="90.2" transform="rotate(-90 86.1 90.2)">10</text>
<text x="104.1" y="91">0u1F</text>
<text x="205.6" y="91">R10</text>
<text x="211.5" y="91">4K7</text>
<text x="216" y="93.8">yllw</text>
<text x="221.9" y="93.8">D7</text>
<text x="69.1" y="100.4">GND</text>
<text x="84.3" y="100.4">GND</text>
<text x="99.6" y="100.4">GND</text>
<text x="234.9" y="96.2">source01</text>
<text x="45.8" y="107.8">J1</text>
<text x="61" y="103.8">{sigZ</text>
<text x="67" y="103.8">sigB</text>
<text x="72.2" y="103.8">sigA</text>
<text x="77.2" y="103.8">sigref}</text>
<text x="195.6" y="103.8">drain00</text>
<text x="203.8" y="103.9">1</text>
<text x="203.8" y="106.4">2</text>
<text x="208.5" y="105">1</text>
<text x="208.5" y="107.5">2</text>
<text x="221.9" y="107.5">5</text>
<text x="221.9" y="105">6</text>
<text x="226.6" y="106.4">5</text>
<text x="226.6" y="103.9">6</text>
<text x="236.4" y="103.8">drain00</text>
<text x="41.8" y="109">1</text>
<text x="41.8" y="111.5">3</text>
<text x="50.7" y="109">2</text>
<text x="50.7" y="111.5">4</text>
<text x="54.2" y="111.4">sigB</text>
<text x="54.2" y="108.9">sigZ</text>
<text x="54.3" y="114">sigA</text>
<text x="195.6" y="108.9">gate00</text>
<text x="203.8" y="109">3</text>
<text x="208.5" y="110.1">3</text>
<text x="221.9" y="110.1">4</text>
<text x="226.6" y="109">4</text>
<text x="15.5" y="116.5">{sig0[0..3]</text>
<text x="26.8" y="116.5">sigref}</text>
<text x="35.6" y="119">sig03</text>
<text x="41.8" y="114">5</text>
<text x="41.8" y="116.6">7</text>
<text x="41.8" y="119.1">9</text>
<text x="50.1" y="119.1">10</text>
<text x="50.7" y="114">6</text>
<text x="50.7" y="116.6">8 sigref</text>
<text x="206.9" y="116.4">R9</text>
<text x="211.5" y="116.4">4K7</text>
<text x="216" y="119.2">yllw</text>
<text x="221.9" y="119.2">D6</text>
<text x="35.6" y="124.1">sig01</text>
<text x="35.6" y="121.6">sig02</text>
<text x="41.2" y="121.7">11</text>
<text x="41.2" y="124.2">13</text>
<text x="50.1" y="121.7">12</text>
<text x="50.1" y="124.2">14</text>
<text x="62.7" y="120.2">+5V</text>
<text x="74.2" y="120.2">+5V</text>
<text x="234.9" y="121.6">source00</text>
<text x="35.6" y="126.7">sig00</text>
<text x="41.2" y="126.7">15</text>
<text x="41.2" y="129.3">17</text>
<text x="41.2" y="131.8">19</text>
<text x="50.1" y="126.7">16</text>
<text x="50.1" y="129.3">18</text>
<text x="50.1" y="131.8">20</text>
<text x="77" y="129.9">D1</text>
<text x="10.3" y="135.9">C</text>
<text x="41.2" y="134.4">21</text>
<text x="41.2" y="136.9">23</text>
<text x="50.1" y="134.4">22</text>
<text x="50.1" y="136.9">24</text>
<text x="76.2" y="135.5">pwr_led</text>
<text x="77" y="133.5">red</text>
<text x="84.1" y="132.9">PWR_FLAG</text>
<text x="97" y="132.9">+5V</text>
<text x="103.1" y="132.9">PWR_FLAG</text>
<text x="212" y="135.5">U2</text>
<text x="231.6" y="132.9">+5V</text>
<text x="267.7" y="135.9">C</text>
<text x="41.2" y="143.4">IDC</text>
<text x="41.2" y="139.4">25</text>
<text x="45.5" y="143.4">26</text>
<text x="49.1" y="143.4">HDR</text>
<text x="50.1" y="139.4">26</text>
<text x="76.8" y="138.4">R1</text>
<text x="77" y="142.6">4K7</text>
<text x="210.1" y="138">IL613E</text>
<text x="238.8" y="141.9">{sigZ</text>
<text x="244.8" y="141.9">sigB</text>
<text x="250" y="141.9">sigA}</text>
<text x="86.9" y="145.6">GND</text>
<text x="94.2" y="145.6">PWR_FLAG</text>
<text x="105.3" y="145.6">GND1</text>
<text x="157.5" y="149.5">ENC-00_A-</text>
<text x="168.4" y="148.4">0p16F</text>
<text x="175.3" y="148.4">C11</text>
<text x="182.9" y="149.5">in1-</text>
<text x="182.9" y="147">ENC-00_A+</text>
<text x="232.1" y="147">sigA</text>
<text x="56.4" y="154.5">GND</text>
<text x="74.2" y="154.5">GND</text>
<text x="171" y="151.7">820</text>
<text x="176.8" y="151.7">R2</text>
<text x="182.9" y="154.6">ENC-00_B+</text>
<text x="232" y="154.6">sigB</text>
<text x="45.8" y="160.9">J2</text>
<text x="82.6" y="160.6">H1</text>
<text x="90.2" y="160.6">H2</text>
<text x="157.5" y="157.1">ENC-00_B-</text>
<text x="168.4" y="156.1">0p16F</text>
<text x="171" y="159.4">820</text>
<text x="175.3" y="156.1">C12</text>
<text x="176.8" y="159.4">R3</text>
<text x="182.9" y="157.1">in2-</text>
<text x="241.8" y="160.9">+5V</text>
<text x="29.2" y="164.8">source00</text>
<text x="30.6" y="167.3">drain01</text>
<text x="30.6" y="162.2">drain00</text>
<text x="41.8" y="162.3">2</text>
<text x="41.8" y="164.8">4</text>
<text x="41.8" y="167.4">6</text>
<text x="50.7" y="162.3">1</text>
<text x="50.7" y="164.8">3</text>
<text x="50.7" y="167.4">5</text>
<text x="55.9" y="164.8">source00</text>
<text x="55.9" y="167.3">drain01</text>
<text x="55.9" y="162.2">drain00</text>
<text x="83.6" y="166.4" transform="rotate(-90 83.6 166.4)">2</text>
<text x="83.8" y="167">MH_P</text>
<text x="91.2" y="166.4" transform="rotate(-90 91.2 166.4)">2</text>
<text x="91.4" y="167">MH_P</text>
<text x="157.5" y="164.8">ENC-00_Z-</text>
<text x="168.4" y="163.7">0p16F</text>
<text x="171" y="167">820</text>
<text x="175.3" y="163.7">C13</text>
<text x="176.8" y="167">R4</text>
<text x="182.9" y="162.2">ENC-00_Z+</text>
<text x="182.9" y="164.8">in3-</text>
<text x="232" y="162.2">sigZ</text>
<text x="26.5" y="172.4">ENC-00_A-</text>
<text x="29.2" y="169.8">source01</text>
<text x="41.2" y="172.5">10</text>
<text x="41.8" y="169.9">8</text>
<text x="50.7" y="169.9">7</text>
<text x="50.7" y="172.5">9</text>
<text x="55.9" y="172.4">ENC-00_A+</text>
<text x="55.9" y="169.8">source01</text>
<text x="246.4" y="169.8">C3</text>
<text x="246.4" y="172.3">0u1F</text>
<text x="26.3" y="174.9">ENC-00_B-</text>
<text x="26.4" y="177.5">ENC-00_Z-</text>
<text x="29.2" y="180">source02</text>
<text x="41.2" y="175">12</text>
<text x="41.2" y="177.5">14</text>
<text x="50.1" y="175">11</text>
<text x="50.1" y="177.5">13</text>
<text x="55.9" y="174.9">ENC-00_B+</text>
<text x="55.9" y="180">source02</text>
<text x="55.9" y="177.5">ENC-00_Z+</text>
<text x="81.2" y="176.1">GND1</text>
<text x="88.8" y="176.1">GND1</text>
<text x="10.3" y="185.9">D</text>
<text x="29.2" y="185.1">source03</text>
<text x="30.6" y="182.5">drain02</text>
<text x="41.2" y="180.1">16</text>
<text x="41.2" y="182.6">18</text>
<text x="41.2" y="185.2">20</text>
<text x="50.1" y="180.1">15</text>
<text x="50.1" y="182.6">17</text>
<text x="50.1" y="185.2">19</text>
<text x="55.9" y="182.5">drain02</text>
<text x="55.9" y="185.1">source03</text>
<text x="83.6" y="182.3" transform="rotate(-90 83.6 182.3)">1</text>
<text x="91.2" y="182.3" transform="rotate(-90 91.2 182.3)">1</text>
<text x="231.6" y="181.2">GND</text>
<text x="241.8" y="181.2">GND</text>
<text x="267.7" y="185.9">D</text>
<text x="30.6" y="187.6">drain03</text>
<text x="38.5" y="191.4">Phoenix_1844811</text>
<text x="41.2" y="187.7">22</text>
<text x="50.1" y="187.7">21</text>
<text x="55.9" y="187.6">drain03</text>
<text x="81.8" y="192.6">GND</text>
<text x="89.4" y="192.6">GND</text>
<text x="35" y="205.8">1</text>
<text x="85" y="205.8">2</text>
<text x="135" y="205.8">3</text>
<text x="185" y="205.8">4</text>
<text x="235" y="205.8">5</text>
</g>
<g font-size="1.4">
<text x="221.9" y="143">VDD</text>
<text x="227.5" y="142">12</text>
<text x="197.5" y="147.1">1</text>
<text x="197.5" y="149.6">3</text>
<text x="201.7" y="148.1">IN1+</text>
<text x="220.9" y="148.1">OUT1</text>
<text x="227.5" y="147.1">14</text>
<text x="197.5" y="154.7">4</text>
<text x="201.7" y="150.6">IN1-</text>
<text x="201.7" y="155.7">IN2+</text>
<text x="220.9" y="155.7">OUT2</text>
<text x="227.5" y="154.7">13</text>
<text x="197.5" y="157.2">5</text>
<text x="201.7" y="158.2">IN2-</text>
<text x="197.5" y="162.3">6</text>
<text x="197.5" y="164.8">7</text>
<text x="201.7" y="163.3">IN3+</text>
<text x="201.7" y="165.8">IN3-</text>
<text x="220.9" y="163.3">OUT3</text>
<text x="227.5" y="162.3">10</text>
<text x="221.7" y="170.9">GND</text>
<text x="227.5" y="169.9">15</text>
<text x="228" y="169.9">9</text>
</g>
<g font-size=".9">
<text x="215.9" y="40.5">led03</text>
<text x="127" y="48.1">02PC</text>
<text x="152.4" y="48.1">02C</text>
<text x="165.1" y="48.1">02D</text>
<text x="127" y="58.2">03PC</text>
<text x="152.4" y="58.2">03C</text>
<text x="165.1" y="58.2">03D</text>
<text x="215.9" y="65.9">led02</text>
<text x="127" y="73.5">00PC</text>
<text x="127" y="83.6">01PC</text>
<text x="152.4" y="78.6">00C</text>
<text x="165.1" y="78.6">00D</text>
<text x="152.4" y="88.7">01C</text>
<text x="165.1" y="88.7">01D</text>
<text x="215.9" y="91.3">led01</text>
<text x="215.9" y="116.7">led00</text>
</g>
</svg>
